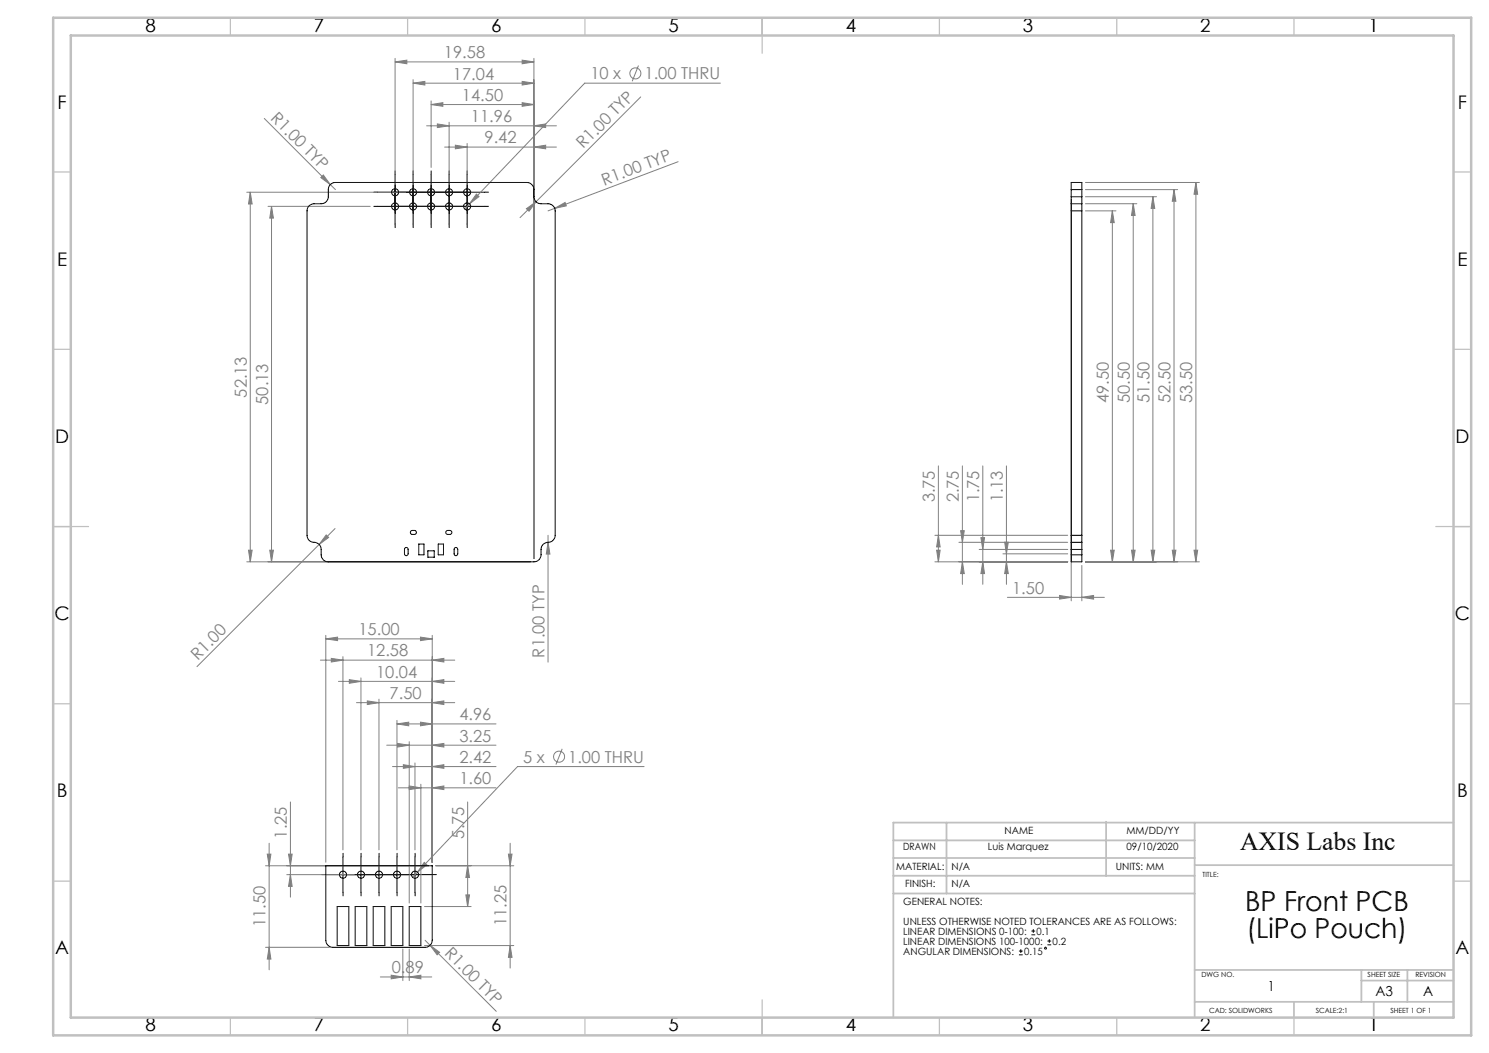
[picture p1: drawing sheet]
<svg xmlns="http://www.w3.org/2000/svg" width="420mm" height="297mm" viewBox="0 0 420 297" stroke-linecap="round" stroke-linejoin="round" font-family="sans-serif">
<g fill="none" stroke="#808080" stroke-width=".28">
<path d="M111.4 17.5l3.4-.5v1zM111.4 16.5v34.7M111.4 17.5h39.2M147.3 17l3.3 .5-3.3 .5zM150.6 16.5v141M180.1 18.5l-1.8 4.4M74.5 33.4l18.7 18.7M116.5 23.5l3.3-.5v1zM116.5 22.5v28.7M116.5 23.5h34.1M120.3 35.5h36.7M121.6 29.5l3.3-.5v1z"/>
<path d="M121.6 28.5v18.7M121.6 29.5h29M123.4 35l3.3 .5-3.3 .5zM126.7 34.5v16.7M147.3 29l3.3 .5-3.3 .5zM147.3 23l3.3 .5-3.3 .5zM150.6 35.5l3.3-.5v1zM180.7 27.3l-29.5 29.6M203.2 23.5h-38.3l-33.8 35.4M69.6 54.2h45M70.6 54.2l.5 3.3h-1zM70.6 54.2v104.3"/>
<path d="M75.6 58.2h28.8M76.6 58.2l.5 3.3h-1zM76.6 58.2v100.3M91.2 49.4l2 2.7-2.7-2zM93.2 52.1l1.4 1.4M125.4 41.5h31.6M128.4 41l3.4 .5-3.4 .5zM131.8 40.5v10.7M134.4 54.7l.7 .8-2.7 2zM148.5 58.9l2.7-2-2 2.7zM150.6 41.5l3.3-.5v1zM151.2 56.9l-4.5 4.5"/>
<path d="M156.5 58.8l2.9-1.7 .3 1zM191.3 45.6l-36.7 13.9M302.2 56.2v113.3M306.2 57.5h14.5M306.2 51.5h32.1M306.2 59.5h8.6M306.2 55.5h20M306.2 53.5h26M313.8 59.5l.5 3.3h-1zM313.8 59.5v99M319.7 57.5l.5 3.3h-1zM319.7 57.5v101"/>
<path d="M325.2 55.5l.5 3.3h-1zM325.2 55.5v103M331.2 53.5v105M331.2 53.5l.5 3.3h-1zM337.3 51.5l.5 3.3h-1zM337.3 51.5v107M264.7 131.4v27.1M271.5 131.4v33.4M277.2 131.4v33.4M283.9 131.4v33.4M69.6 158.5h80M70.1 155.2h1l-.5 3.3z"/>
<path d="M76.1 155.2h1l-.5 3.3zM92 150.9l.7 .7-2.7 2zM94.5 149.1l-38.9 38.9M154.6 153l.5 3.3h-1zM154.6 151v35.8M263.7 158.5h37.5M263.7 151h37.5M264.2 155.2h1l-.5 3.3zM264.7 151l.5 3.3h-1zM270.5 153h30.7M271 149.7h1l-.5 3.3zM271.5 158.5l.5 3.3h-1z"/>
<path d="M276.2 155h25M276.7 151.7h1l-.5 3.3zM277.2 158.5l.5 3.3h-1zM282.9 156.2h18.3M283.4 152.9h1l-.5 3.3zM283.9 158.5l.5 3.3h-1zM305.2 159.5v10M306.2 158.5h32.1M313.3 155.2h1l-.5 3.3zM319.2 155.2h1l-.5 3.3zM324.7 155.2h1l-.5 3.3zM330.7 155.2h1l-.5 3.3z"/>
<path d="M336.8 155.2h1l-.5 3.3zM91.9 179.2v64M118.6 179.7l3.3 .5-3.3 .5zM121.9 179.2v64M284.2 168.5h27.3M298.9 168l3.3 .5-3.3 .5zM305.2 168.5l3.3-.5v1zM90.4 186.2h37.9M91.9 180.2l3.3-.5v1zM91.9 180.2h30M93.5 185.7l3.2 .5-3.2 .5zM95.5 192.2h32.8"/>
<path d="M96.7 185.2v54.5M98.5 191.7l3.3 .5-3.3 .5zM100.5 198.2h27.8M101.8 191.2v48.5M103.6 197.7l3.3 .5-3.3 .5zM106.9 197.2v42.5M121.9 198.2l3.3-.5v1zM121.9 192.2l3.3-.5v1zM121.9 186.2l3.3-.5v1zM109.1 210.2h30.8M110.7 216.2h29.2M112 204.2l3.3-.5v1z"/>
<path d="M112 203.2v36.5M112 204.2h27.9M112.1 209.7l3.3 .5-3.3 .5zM113.8 215.7l3.3 .5-3.3 .5zM115.4 209.2v45.5M117.1 215.2v24.5M118.6 203.7l3.3 .5-3.3 .5zM121.9 216.2l3.3-.5v1zM121.9 210.2l3.3-.5v1zM158.6 211.2l-1.8 4.4M181.7 216.2h-35.7l-28.2 29.8M75.9 237.8v35.7"/>
<path d="M81.9 226.2v26.8M112.4 222.2h27.5M115.4 221.7l3.3 .5-3.3 .5zM118.7 221.2v33.5M121.9 222.2l3.3-.5v1zM131.9 226.2v29.5M143.9 237.8v35.2M74.9 244.2h46M75.4 240.9h1l-.5 3.3zM80.9 246.7h19M81.4 240.9h1l-.5 3.3zM81.9 246.7l.5 3.3h-1z"/>
<path d="M117.8 246l-1.4 1.4M119.7 243.2l.7 .7-2.6 2.1zM119.7 255.7h13.2M122.9 244.2h22M131.4 252.4h1l-.5 3.3zM131.9 244.2l.5 3.3h-1zM143.4 240.9h1l-.5 3.3zM74.9 267.2h18M75.9 267.2l.5 3.3h-1zM107.3 275.6h14.5M110.3 275.1l3.3 .5-3.3 .5zM113.6 267.7v8.9"/>
<path d="M115.4 275.6l3.3-.5v1zM115.4 267.7v8.9M119.7 266.7h25.2M119.9 265.2l1.4 1.4M121.3 266.6l2.7 2-.7 .7zM121.3 266.6l18.7 18.7M143.9 266.7l.5 3.3h-1z"/>
<circle cx="179.2" cy="20.7" r="1.55"/>
<circle cx="157.7" cy="213.4" r="1.55"/>
</g>
<g fill="none" stroke="#000" stroke-width=".28">
<path d="M106.4 54.2h30.4M106.4 58.2h30.4M111.4 49.2v14M116.5 49.2v14M121.6 49.2v14M126.7 49.2v14M131.8 49.2v14M91.8 246.7h30.3M96.7 241.7v10M101.8 241.7v10M106.9 241.7v10M112 241.7v10"/>
<path d="M117.1 241.7v10M287.4 269.3h1.1M287.4 268.2h1.1M287.9 267.7v1.1M290.9 263.7h1.1M290.9 262.6h1.1M291.5 262.1v1M295.5 266.5h1M295.5 265.4h1M296 264.9v1.1"/>
<circle cx="294.9" cy="267.4" r=".26"/>
</g>
<g fill="none" stroke="#000" stroke-width=".28" stroke-dasharray="15.2 1.3 1.3 1.3">
<path d="M106.5 58.2h-1M106.5 54.2h-1M111.5 53.2v-1M111.5 49.2v-1M111.5 59.2v1M111.5 58.2h-1M111.5 54.2h-1M116.5 58.2h1M116.5 54.2h1M116.5 53.2v-1M116.5 49.2v-1M116.5 59.2v1"/>
<path d="M116.6 54.2h-1M116.6 58.2h-1M121.5 58.2h1M121.5 54.2h1M121.6 49.2v-1M121.6 59.2v1M121.6 53.2v-1M121.7 58.2h-1M121.7 54.2h-1M126.6 54.2h1M126.6 58.2h1M126.7 53.2v-1"/>
<path d="M126.7 49.2v-1M126.7 59.2v1M126.8 58.2h-1M126.8 54.2h-1M131.7 58.2h1M131.7 54.2h1M131.8 53.2v-1M131.8 49.2v-1M131.8 59.2v1M136.8 58.2h1M136.8 54.2h1M111.5 63.2v1"/>
<path d="M116.5 63.2v1M121.6 63.2v1M126.7 63.2v1M131.8 63.2v1M91.8 246.7h-1M96.8 241.7v-1M96.8 251.7v1M96.8 246.7h-1M101.8 246.7h1M101.8 241.7v-1M101.8 251.7v1M101.9 246.7h-1"/>
<path d="M106.8 246.7h1M106.9 241.7v-1M106.9 251.7v1M107 246.7h-1M111.9 246.7h1M112 241.7v-1M112 251.7v1M112.1 246.7h-1M117 246.7h1M117.1 241.7v-1M117.1 251.7v1M122.1 246.7h1"/>
</g>
<g fill="none" stroke="#c0c0c0" stroke-width=".35">
<path d="M65 5v5M115 5v5M165 5v5M215 5v10M265 5v5M315 5v5M365 5v5M15 48.5h5M410 48.5h5M15 98.5h5M410 98.5h5M15 148.5h10"/>
<path d="M405 148.5h10M15 198.5h5M410 198.5h5M15 248.5h5M410 248.5h5M65 287v5M115 287v5M165 287v5M215 282v10M265 287v5M315 287v5M365 287v5"/>
</g>
<g fill="none" stroke="#c0c0c0" stroke-width=".5">
<path d="M252 237h85M267 232v20M312 231.8v15.2M337 232v54.8M410 232h-158v55M252 252h85M252 247h85M252 242h85M337 244h73M337 273.6h73M384 273.6v9M384 276.6h26"/>
<path d="M397 273.6v9M337 282.6h73M365 282.6v4.4M387.5 282.8v4.2"/>
</g>
<path d="M15 5h400v287h-400zM20 10h390v277h-390z" fill="none" stroke="#c0c0c0" stroke-width=".7"/>
<g fill="#808080">
<path d="M91.2 49.4l2 2.7-2.7-2z"/>
<path d="M156.5 58.8l2.9-1.7 .3 1z"/>
<path d="M148.5 58.9l2.7-2-2 2.7z"/>
<path d="M92 150.9l.7 .7-2.7 2z"/>
<path d="M154.6 153l.5 3.3h-1z"/>
<path d="M121.3 266.6l2.7 2-.7 .7z"/>
<path d="M147.3 29l3.3 .5-3.3 .5zM121.6 29.5l3.3-.5v1zM147.3 17l3.3 .5-3.3 .5zM111.4 17.5l3.4-.5v1zM150.6 35.5l3.3-.5v1zM123.4 35l3.3 .5-3.3 .5zM150.6 41.5l3.3-.5v1zM128.4 41l3.4 .5-3.4 .5zM147.3 23l3.3 .5-3.3 .5zM116.5 23.5l3.3-.5v1zM305.2 168.5l3.3-.5v1zM298.9 168l3.3 .5-3.3 .5zM121.9 198.2l3.3-.5v1zM103.6 197.7l3.3 .5-3.3 .5zM118.6 203.7l3.3 .5-3.3 .5zM112 204.2l3.3-.5v1zM121.9 216.2l3.3-.5v1zM113.8 215.7l3.3 .5-3.3 .5zM121.9 192.2l3.3-.5v1zM98.5 191.7l3.3 .5-3.3 .5zM121.9 186.2l3.3-.5v1zM93.5 185.7l3.2 .5-3.2 .5zM118.6 179.7l3.3 .5-3.3 .5zM91.9 180.2l3.3-.5v1z"/>
<path d="M134.4 54.7l-2 2.8 2.7-2zM119.7 243.2l-1.9 2.8 2.6-2.1z"/>
<path d="M121.9 210.2l3.3-.5v1zM112.1 209.7l3.3 .5-3.3 .5zM121.9 222.2l3.3-.5v1zM115.4 221.7l3.3 .5-3.3 .5zM115.4 275.6l3.3-.5v1zM110.3 275.1l3.3 .5-3.3 .5z"/>
<path d="M70.1 155.2h1l-.5 3.3zM70.6 54.2l.5 3.3h-1zM76.1 155.2h1l-.5 3.3zM76.6 58.2l.5 3.3h-1zM319.2 155.2h1l-.5 3.3zM319.7 57.5l.5 3.3h-1zM336.8 155.2h1l-.5 3.3zM337.3 51.5l.5 3.3h-1zM283.9 158.5l.5 3.3h-1zM283.4 152.9h1l-.5 3.3zM277.2 158.5l.5 3.3h-1zM276.7 151.7h1l-.5 3.3zM271.5 158.5l.5 3.3h-1zM271 149.7h1l-.5 3.3zM264.2 155.2h1l-.5 3.3zM264.7 151l.5 3.3h-1zM313.3 155.2h1l-.5 3.3zM313.8 59.5l.5 3.3h-1zM324.7 155.2h1l-.5 3.3zM325.2 55.5l.5 3.3h-1zM330.7 155.2h1l-.5 3.3zM331.2 53.5l.5 3.3h-1z"/>
<path d="M81.4 240.9h1l-.5 3.3zM81.9 246.7l.5 3.3h-1zM75.4 240.9h1l-.5 3.3zM75.9 267.2l.5 3.3h-1zM143.4 240.9h1l-.5 3.3zM143.9 266.7l.5 3.3h-1zM131.9 244.2l.5 3.3h-1zM131.4 252.4h1l-.5 3.3z"/>
</g>
<g fill="none" stroke="#000" stroke-width=".28">
<path d="M87.2 58.1l1-.6h2.4a1.99 1.99 0 0 0 2-2v-2a1.99 1.99 0 0 1 2-2h54a2.05 2.05 0 0 1 2 2v2a1.99 1.99 0 0 0 2 2h2a2.05 2.05 0 0 1 2 2v91.5a2.09 2.09 0 0 1-2.4 2l-.7 .3-.6 .6a3.7 3.7 0 0 0-.3 2.6 1.99 1.99 0 0 1-2 2h-58a1.99 1.99 0 0 1-2-2 3.4 3.4 0 0 0-.6-2.9l-1-.6a2.08 2.08 0 0 1-2.4-2v-91.5l.1-.8zM302.2 57.5v2M302.2 55.5v2M302.2 53.5v-2h3v2M302.2 57.5h3M302.2 59.5h3M302.2 53.5v2M302.2 59.5v91.5M302.2 55.5h3M302.2 53.5h3M305.2 57.5v2M305.2 55.5v2"/>
<path d="M305.2 53.5v2M305.2 59.5v91.5M114.2 154.6l.6-.2 .3 .3v1.5a.51 .51 0 0 1-.5 .5 .51 .51 0 0 1-.5-.5zM115.9 149.8l1-.2a.56 .56 0 0 1 .6 .6 .56 .56 0 0 1-.6 .5l-1-.1-.2-.4zM118.1 153.5h1.5v3h-1.5zM120.7 155.4h1.8v1.8h-1.8zM123.6 153.5h1.5v3h-1.5zM125.9 149.8l1-.2a.56 .56 0 0 1 .6 .6 .56 .56 0 0 1-.6 .5l-1-.1-.2-.4zM128.2 154.6l.6-.2 .2 .3 .1 1.5a.51 .51 0 0 1-.5 .5 .51 .51 0 0 1-.5-.5zM302.2 151v2M302.2 153v2M302.2 156.5v2h3v-2"/>
<path d="M302.2 156.5h3M302.2 153h3M302.2 151h3M302.2 155v1.5M302.2 155h3M305.2 151v2M305.2 153v2M305.2 155v1.5M91.9 244.2h30v21a2.04 2.04 0 0 1-2 2h-26a1.98 1.98 0 0 1-2-2zM95.1 255.7h3.3v11h-3.3zM100.2 255.7h3.3v11h-3.3zM105.3 255.7h3.2v11h-3.2z"/>
<path d="M110.3 255.7h3.3v11h-3.3zM115.4 255.7h3.3v11h-3.3z"/>
<circle cx="111.4" cy="58.2" r="1"/>
<circle cx="111.4" cy="54.2" r=".99"/>
<circle cx="116.5" cy="54.2" r=".99"/>
<circle cx="116.5" cy="58.2" r="1"/>
<circle cx="121.6" cy="54.2" r=".99"/>
<circle cx="121.6" cy="58.2" r="1"/>
<circle cx="126.7" cy="54.2" r=".99"/>
<circle cx="126.7" cy="58.2" r="1"/>
<circle cx="131.7" cy="54.2" r=".99"/>
<circle cx="131.7" cy="58.2" r="1"/>
<circle cx="96.7" cy="246.7" r=".99"/>
<circle cx="101.8" cy="246.7" r=".99"/>
<circle cx="106.9" cy="246.7" r=".99"/>
<circle cx="112" cy="246.7" r=".99"/>
<circle cx="117.1" cy="246.7" r=".99"/>
</g>
<g font-size="7.8">
<text x="351.2" y="256.9">BP Front PCB</text>
<text x="351.6" y="264.6">(LiPo Pouch)</text>
</g>
<text font-size="7.3" x="349.8" y="239.7">AXIS Labs Inc</text>
<g font-size="5.3">
<text x="41" y="8.9">8</text>
<text x="88.5" y="8.9">7</text>
<text x="138.5" y="8.9">6</text>
<text x="188.5" y="8.9">5</text>
<text x="238.5" y="8.9">4</text>
<text x="288.5" y="8.9">3</text>
<text x="338.5" y="8.9">2</text>
<text x="386" y="8.9">1</text>
<text x="16.2" y="30.7">F</text>
<text x="411.2" y="30.7">F</text>
<text x="16.1" y="74.9">E</text>
<text x="411.1" y="74.9">E</text>
<text x="15.5" y="124.9">D</text>
<text x="410.5" y="124.9">D</text>
<text x="15.4" y="174.9">C</text>
<text x="410.4" y="174.9">C</text>
<text x="16" y="224.9">B</text>
<text x="411" y="224.9">B</text>
<text x="15.5" y="269.2">A</text>
<text x="410.5" y="269.2">A</text>
<text x="41" y="290.9">8</text>
<text x="88.5" y="290.9">7</text>
<text x="138.5" y="290.9">6</text>
<text x="188.5" y="290.9">5</text>
<text x="238.5" y="290.9">4</text>
<text x="288.5" y="290.9">3</text>
<text x="338.5" y="290.9">2</text>
<text x="386" y="290.9">1</text>
</g>
<g font-size="4.7" fill="#808080">
<text x="125.2" y="16.4">19.58</text>
<text x="127.8" y="22.4">17.04</text>
<text x="166.5" y="22.4">10 x</text>
<text x="181.8" y="22.4">1.00 THRU</text>
<text x="130.3" y="28.4">14.50</text>
<text x="76.2" y="33.6" transform="rotate(45 76.2 33.6)">R1.00 TYP</text>
<text x="132.8" y="34.4">11.96</text>
<text x="136.7" y="40.4">9.42</text>
<text x="164.5" y="42.2" transform="rotate(-45 164.5 42.2)">R1.00 TYP</text>
<text x="170.4" y="52.4" transform="rotate(-21 170.4 52.4)">R1.00 TYP</text>
<text x="69.6" y="112.1" transform="rotate(-90 69.6 112.1)">52.13</text>
<text x="312.8" y="113.8" transform="rotate(-90 312.8 113.8)">49.50</text>
<text x="318.7" y="113.8" transform="rotate(-90 318.7 113.8)">50.50</text>
<text x="324.2" y="113.8" transform="rotate(-90 324.2 113.8)">51.50</text>
<text x="330.2" y="113.8" transform="rotate(-90 330.2 113.8)">52.50</text>
<text x="336.3" y="113.8" transform="rotate(-90 336.3 113.8)">53.50</text>
<text x="75.6" y="114.1" transform="rotate(-90 75.6 114.1)">50.13</text>
<text x="263.7" y="141.7" transform="rotate(-90 263.7 141.7)">3.75</text>
<text x="270.5" y="141.7" transform="rotate(-90 270.5 141.7)">2.75</text>
<text x="276.2" y="141.7" transform="rotate(-90 276.2 141.7)">1.75</text>
<text x="282.9" y="141.7" transform="rotate(-90 282.9 141.7)">1.13</text>
<text x="285.5" y="167.4">1.50</text>
<text x="101.1" y="179.2">15.00</text>
<text x="103.5" y="185.2">12.58</text>
<text x="153.6" y="185.4" transform="rotate(-90 153.6 185.4)">R1.00 TYP</text>
<text x="55.8" y="186.4" transform="rotate(-45 55.8 186.4)">R1.00</text>
<text x="106.1" y="191.2">10.04</text>
<text x="109.9" y="197.2">7.50</text>
<text x="129.6" y="203.2">4.96</text>
<text x="129.6" y="209.2">3.25</text>
<text x="129.6" y="215.2">2.42</text>
<text x="147.6" y="215.1">5 x</text>
<text x="160.3" y="215.1">1.00 THRU</text>
<text x="129.6" y="221.2">1.60</text>
<text x="80.9" y="236.5" transform="rotate(-90 80.9 236.5)">1.25</text>
<text x="130.9" y="236.5" transform="rotate(-90 130.9 236.5)">5.75</text>
<text x="74.9" y="261.5" transform="rotate(-90 74.9 261.5)">11.50</text>
<text x="142.9" y="261.2" transform="rotate(-90 142.9 261.2)">11.25</text>
<text x="125.1" y="269" transform="rotate(45 125.1 269)">R1.00 TYP</text>
<text x="110.5" y="274.5">0.89</text>
</g>
<g font-size="3.9">
<text x="357.6" y="279.6">1</text>
<text x="388" y="280.8">A3</text>
<text x="401.4" y="280.9">A</text>
</g>
<g font-size="2.8">
<text x="254.8" y="239.8">DRAWN</text>
<text x="278.6" y="239.8">Luis Marquez</text>
<text x="283.3" y="235.2">NAME</text>
<text x="317.8" y="235.2">MM/DD/YY</text>
<text x="317.8" y="239.8">09/10/2020</text>
<text x="252.8" y="245.3">MATERIAL:</text>
<text x="268.4" y="245.3">N/A</text>
<text x="314.7" y="245.4">UNITS: MM</text>
<text x="255.4" y="250.2">FINISH:</text>
<text x="268.4" y="250.2">N/A</text>
<text x="254.8" y="255.2">GENERAL NOTES:</text>
<text x="254.8" y="260.8">UNLESS OTHERWISE NOTED TOLERANCES ARE AS FOLLOWS:</text>
<text x="254.8" y="263.6">LINEAR DIMENSIONS 0-100:</text>
<text x="292.4" y="263.6">0.1</text>
<text x="254.8" y="269.3">ANGULAR DIMENSIONS:</text>
<text x="254.8" y="266.5">LINEAR DIMENSIONS 100-1000:</text>
<text x="288.9" y="269.3">0.15</text>
<text x="296.9" y="266.5">0.2</text>
</g>
<g font-size="2">
<text x="339.2" y="247.5">TITLE:</text>
<text x="338.9" y="275.5">DWG NO.</text>
<text x="385.8" y="275.5">SHEET SIZE</text>
<text x="399.3" y="275.5">REVISION</text>
<text x="341" y="285.6">CAD: SOLIDWORKS</text>
<text x="371.1" y="285.6">SCALE:2:1</text>
<text x="392.2" y="285.6">SHEET 1 OF 1</text>
</g>
</svg>
